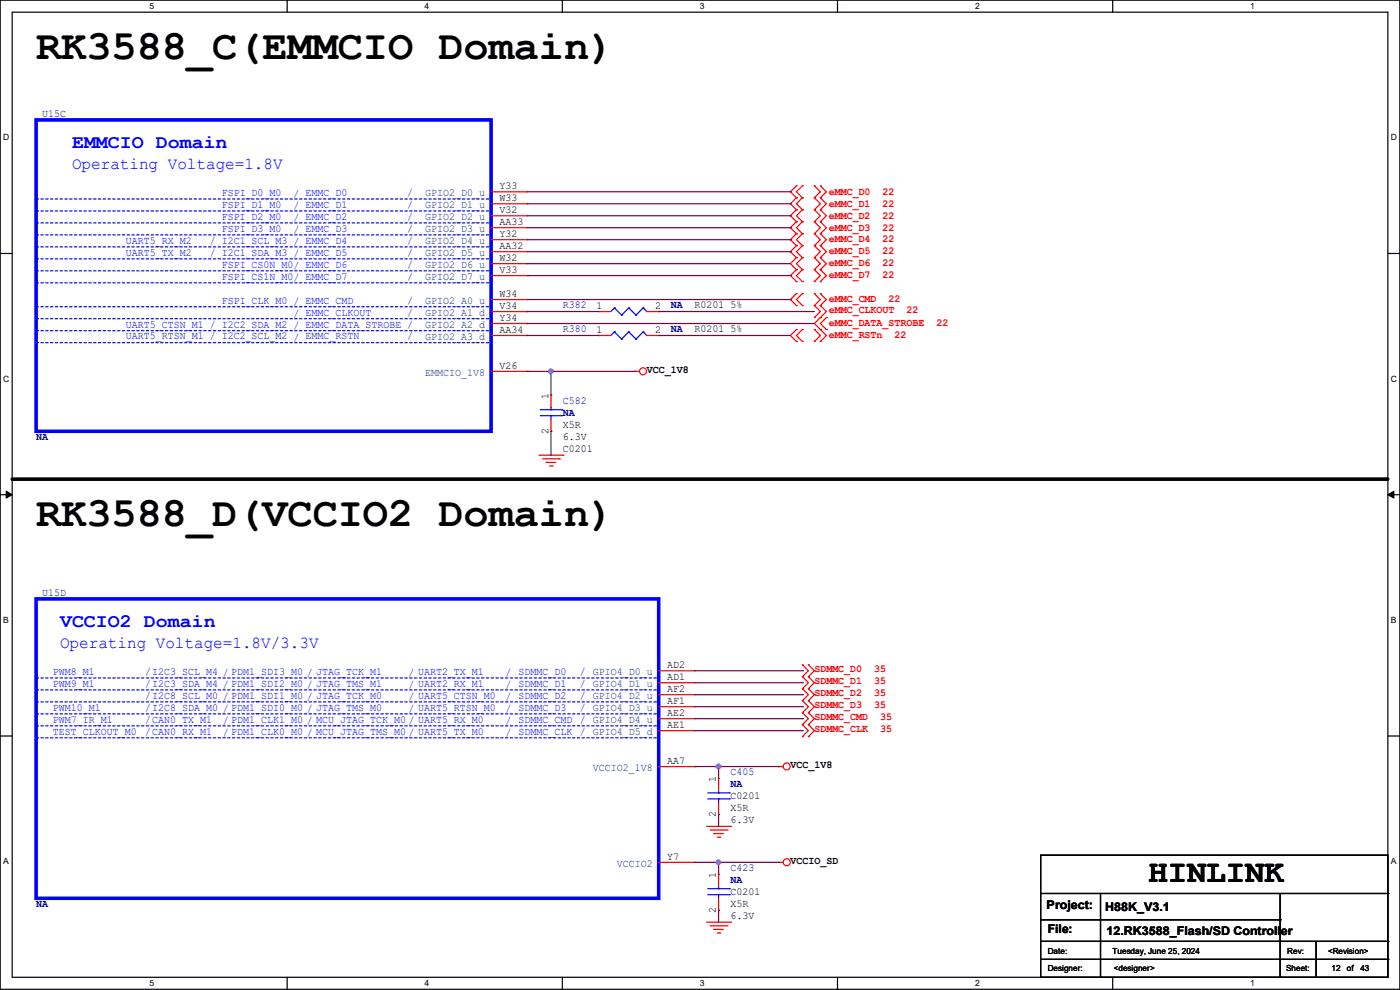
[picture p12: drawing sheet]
<svg xmlns="http://www.w3.org/2000/svg" width="297mm" height="210mm" viewBox="0 0 297 210" stroke-linecap="round" stroke-linejoin="round" font-family="sans-serif">
<g fill="none" stroke="#000" stroke-width=".25">
<path d="M0 0h297v209.8h-297zM2.6 2.6h291.8v204.7h-291.8zM60.9 0v2.6M119.3 0v2.6M177.7 0v2.6M236.1 0v2.6M0 53.8h2.6M294.4 53.8h2.6M0 104.9h2.6M294.4 104.9h2.6M0 156.1h2.6M294.4 156.1h2.6"/>
<path d="M220.8 181.4h73.6v25.9h-73.6zM220.8 189.5h73.6M220.8 195.1h50.8M220.8 199.7h73.6M233.5 189.5v17.8M271.6 195.1h.1M271.6 199.7h.1M271.6 189.5v17.8M279.2 199.7v7.6M294.4 189.5h.1M294.4 199.7h.1M60.9 207.3v2.5"/>
<path d="M119.3 207.3v2.5M177.7 207.3v2.5M220.8 203.5h73.6M233.5 207.3h.1M236.1 207.3v2.5M271.6 207.3h.1M279.2 207.3h.1M294.4 203.5h.1"/>
</g>
<path d="M1.3 104.2l1.3 .7-1.3 .8zM294.4 104.9l1.3-.7v1.5z" fill="#000"/>
<path d="M1.3 104.2l1.3 .7-1.3 .8zM294.4 104.9l1.3-.7v1.5z" fill="none" stroke="#000" stroke-width=".21"/>
<path d="M2.6 101.6h291.6" fill="none" stroke="#000" stroke-width=".76"/>
<circle cx="294.2" cy="101.6" r=".38" fill="#000"/>
<g fill="none" stroke="#f00" stroke-width=".25">
<path d="M169 39.4h.1M169 39.4l-1.3 1.3 1.3 1.3M170.2 39.4h.1M170.2 39.4l-1.2 1.3 1.2 1.3M172.8 39.4h.1M172.8 39.4l1.2 1.3-1.2 1.3M174 39.4h.1M174 39.4l1.3 1.3-1.3 1.3M104.2 45.8h7.6M104.2 58.5h7.6M104.2 55.9h7.6M104.2 43.2h7.6"/>
<path d="M104.2 50.8h7.6M104.2 40.7h7.6M104.2 53.4h7.6M104.2 48.3h7.6M111.8 45.8h.1M111.8 58.5h.1M111.8 55.9h.1M111.8 43.2h.1M111.8 50.8h.1M111.8 40.7h.1M111.8 53.4h.1M111.8 48.3h.1"/>
<path d="M169 57.2h.1M169 59.7h.1M169 42h.1M169 44.5h.1M169 47h.1M169 49.6h.1M169 52.1h.1M169 54.7h.1M169 57.2l-1.3 1.3 1.3 1.2M169 47l-1.3 1.3 1.3 1.3M169 42l-1.3 1.2 1.3 1.3M169 49.6l-1.3 1.2 1.3 1.3"/>
<path d="M169 44.5l-1.3 1.3 1.3 1.2M169 52.1l-1.3 1.3 1.3 1.3M169 54.7l-1.3 1.2 1.3 1.3M170.2 59.7h.1M170.2 57.2h.1M170.2 42h.1M170.2 44.5h.1M170.2 47h.1M170.2 49.6h.1M170.2 52.1h.1M170.2 54.7h.1M170.2 57.2l-1.2 1.3 1.2 1.2"/>
<path d="M170.2 52.1l-1.2 1.3 1.2 1.3M170.2 44.5l-1.2 1.3 1.2 1.2M170.2 42l-1.2 1.2 1.2 1.3M170.2 47l-1.2 1.3 1.2 1.3M170.2 49.6l-1.2 1.2 1.2 1.3M170.2 54.7l-1.2 1.2 1.2 1.3M172.8 59.7h.1M172.8 57.2h.1M172.8 42h.1M172.8 44.5h.1M172.8 47h.1M172.8 49.6h.1"/>
<path d="M172.8 52.1h.1M172.8 54.7h.1M172.8 52.1l1.2 1.3-1.2 1.3M172.8 57.2l1.2 1.3-1.2 1.2M172.8 44.5l1.2 1.3-1.2 1.2M172.8 47l1.2 1.3-1.2 1.3M172.8 42l1.2 1.2-1.2 1.3M172.8 49.6l1.2 1.2-1.2 1.3M172.8 54.7l1.2 1.2-1.2 1.3M174 59.7h.1M174 57.2h.1M174 42h.1"/>
<path d="M174 44.5h.1M174 47h.1M174 49.6h.1M174 52.1h.1M174 54.7h.1M174 49.6l1.3 1.2-1.3 1.3M174 57.2l1.3 1.3-1.3 1.2M174 47l1.3 1.3-1.3 1.3M174 42l1.3 1.2-1.3 1.3M174 52.1l1.3 1.3-1.3 1.3M174 44.5l1.3 1.3-1.3 1.2M174 54.7l1.3 1.2-1.3 1.3"/>
<path d="M104.2 78.8h7.6M104.2 66.1h7.6M104.2 63.5h7.6M104.2 68.6h7.6M104.2 71.2h7.6M111.8 78.8h.1M111.8 66.1h.1M111.8 63.5h.1M111.8 68.6h.1M111.8 71.2h.1M127 66.1h.1M127 71.2h.1"/>
<path d="M127 66.1h2.6M127 71.2h2.6M134.7 78.8h.1M134.7 78.8h1M137.2 66.1h2.5M137.2 71.2h2.5M139.7 66.1h.1M139.7 71.2h.1M169 69.9h.1M169 72.4h.1M169 62.3h.1M169 64.8h.1"/>
<path d="M169 69.9l-1.3 1.3 1.3 1.2M169 62.3l-1.3 1.2 1.3 1.3M170.2 72.4h.1M170.2 69.9h.1M170.2 64.8h.1M170.2 62.3h.1M170.2 62.3l-1.2 1.2 1.2 1.3M170.2 69.9l-1.2 1.3 1.2 1.2M172.8 72.4h.1M172.8 69.9h.1M172.8 67.4h.1M172.8 64.8h.1"/>
<path d="M172.8 62.3h.1M172.8 62.3l1.2 1.2-1.2 1.3M172.8 64.8l1.2 1.3-1.2 1.3M172.8 69.9l1.2 1.3-1.2 1.2M174 72.4h.1M174 69.9h.1M174 67.4h.1M174 64.8h.1M174 62.3h.1M174 64.8l1.3 1.3-2.5 2.5 2.5 2.6-1.3 1.2M174 62.3l1.3 1.2-1.3 1.3M175.3 69.9h.1"/>
<path d="M175.3 67.4h.1M175.3 67.4l-1.3 1.2 1.3 1.3M114.3 96.6h5.1M115.1 97.3h3.6M115.9 98.1h.1M115.9 98.1h2M116.6 98.8h.5M116.9 83.9h.1M116.9 91.5h.1M116.9 83.9v2.5M116.9 88.9v2.6M117.1 98.8h.1"/>
<path d="M118.7 97.3h.1M119.4 96.6h.1M139.7 147.4h7.7M139.7 149.9h7.7M139.7 152.4h7.7M139.7 155h7.7M139.7 142.3h7.7M139.7 144.8h7.7M147.4 147.4h.1M147.4 149.9h.1M147.4 152.4h.1M147.4 155h.1"/>
<path d="M147.4 142.3h.1M147.4 144.8h.1M170.2 143.6h.1M170.2 141h.1M170.2 148.6h.1M170.2 146.1h.1M170.2 151.2h.1M170.2 156.3h.1M170.2 153.7h.1M170.2 141l1.3 1.3-1.3 1.3M170.2 146.1l1.3 1.3-1.3 1.2M170.2 148.6l1.3 1.3-1.3 1.3"/>
<path d="M170.2 153.7l1.3 1.3-1.3 1.3M170.2 151.2l1.3 1.2-1.3 1.3M170.2 143.6l1.3 1.2-1.3 1.3M171.5 143.6h.1M171.5 141h.1M171.5 148.6h.1M171.5 146.1h.1M171.5 151.2h.1M171.5 156.3h.1M171.5 153.7h.1M171.5 141l1.3 1.3-1.3 1.3M171.5 146.1l1.3 1.3-1.3 1.2"/>
<path d="M171.5 148.6l1.3 1.3-1.3 1.3M171.5 153.7l1.3 1.3-1.3 1.3M171.5 151.2l1.3 1.2-1.3 1.3M171.5 143.6l1.3 1.2-1.3 1.3M139.7 162.6h7.7M147.4 162.6h.1M149.9 175.3h5.1M150.7 176.1h3.5M151.4 176.8h.1M151.4 176.8h2.1M152.2 177.6h.5M152.4 165.1h.1"/>
<path d="M152.4 172.8h.1M152.4 165.1v2.6M152.4 170.2v2.6M152.7 177.6h.1M154.2 176.1h.1M155 175.3h.1M165.1 162.6h.1M165.1 162.6h1.1M139.7 182.9h7.7M147.4 182.9h.1M149.9 195.6h5.1M150.7 196.4h3.5"/>
<path d="M151.4 197.1h.1M151.4 197.1h2.1M152.2 197.9h.5M152.4 185.5h.1M152.4 193.1h.1M152.4 185.5v2.5M152.4 190.5v2.6M152.7 197.9h.1M154.2 196.4h.1M155 195.6h.1M165.1 182.9h.1M165.1 182.9h1.1"/>
<circle cx="136.4" cy="78.8" r=".74"/>
<circle cx="166.9" cy="162.6" r=".74"/>
<circle cx="166.9" cy="182.9" r=".74"/>
</g>
<g fill="none" stroke="#00f" stroke-width=".25">
<path d="M130.3 65.3h.1M130.3 70.4h.1M130.3 65.3l-.7 .8M130.3 65.3l1.6 1.5M130.3 70.4l-.7 .8M130.3 70.4l1.6 1.5M131.9 66.8h.1M131.9 71.9h.1M133.4 65.3h.1M133.4 70.4h.1M133.4 65.3l-1.5 1.5M133.4 65.3l1.5 1.5"/>
<path d="M133.4 70.4l-1.5 1.5M133.4 70.4l1.5 1.5M134.9 66.8h.1M134.9 71.9h.1M136.4 65.3h.1M136.4 70.4h.1M136.4 65.3l-1.5 1.5M136.4 65.3l.8 .8M136.4 70.4l-1.5 1.5M136.4 70.4l.8 .8M137.2 66.1h.1M137.2 71.2h.1"/>
<path d="M114.6 88.2h4.6M114.6 86.9h4.6M116.9 86.9h.1M116.9 88.2h.1M116.9 86.4v.5M116.9 88.2v.7M119.2 88.2h.1M119.2 86.9h.1M150.2 169.5h4.5M150.2 168.2h4.5M152.4 168.2h.1M152.4 169.5h.1"/>
<path d="M152.4 167.7v.5M152.4 169.5v.7M154.7 169.5h.1M154.7 168.2h.1M150.2 189.8h4.5M150.2 188.5h4.5M152.4 188.5h.1M152.4 189.8h.1M152.4 188v.5M152.4 189.8v.7M154.7 189.8h.1M154.7 188.5h.1"/>
</g>
<path d="M7.7 25.4h96.5v66.1h-96.5zM7.7 127h132v63.5h-132z" fill="none" stroke="#00f" stroke-width=".76"/>
<g fill="none" stroke="#00f" stroke-width=".25" stroke-dasharray=".5 .5">
<path d="M7.7 60h96.5M7.7 47.3h96.5M7.7 44.7h96.5M7.7 57.4h96.5M7.7 54.9h96.5M7.7 52.4h96.5M7.7 42.2h96.5M7.7 49.8h96.5M104.2 60h.1M104.2 47.3h.1M104.2 44.7h.1M104.2 57.4h.1"/>
<path d="M104.2 54.9h.1M104.2 52.4h.1M104.2 42.2h.1M104.2 49.8h.1M7.7 65.1h96.5M7.7 72.7h96.5M7.7 67.6h96.5M7.7 70.1h96.5M104.2 65.1h.1M104.2 72.7h.1M104.2 67.6h.1M104.2 70.1h.1"/>
<path d="M7.7 151.4h131.8M7.7 154h131.8M7.7 148.9h131.8M7.7 146.3h131.8M7.7 156.5h131.8M7.7 143.8h131.8M139.5 151.4h.1M139.5 154h.1M139.5 148.9h.1M139.5 146.3h.1M139.5 156.5h.1M139.5 143.8h.1"/>
</g>
<path d="M147.4 162.6h.1M147.4 162.6h17.7M152.4 172.8h.1M152.4 172.8v2.5M165.1 162.6h.1M152.4 193.1h.1M152.4 182.9h.1M152.4 182.9h12.7M152.4 182.9v2.6M152.4 193.1v2.5M165.1 182.9h.1" fill="none" stroke="#7f003f" stroke-width=".25"/>
<circle cx="152.4" cy="162.6" r=".49" fill="#f0f"/>
<circle cx="152.4" cy="162.6" r=".49" fill="none" stroke="#f0f" stroke-width=".25"/>
<path d="M152.4 162.6h.1M152.4 162.6v2.5M147.4 182.9h.1M147.4 182.9h5" fill="none" stroke="#7f003f" stroke-width=".25"/>
<circle cx="152.4" cy="182.9" r=".49" fill="#f0f"/>
<circle cx="152.4" cy="182.9" r=".49" fill="none" stroke="#f0f" stroke-width=".25"/>
<g fill="none" stroke="#7f003f" stroke-width=".25">
<path d="M111.8 40.7h55.9M111.8 43.2h55.9M111.8 45.8h55.9M111.8 48.3h55.9M167.7 40.7h.1M167.7 43.2h.1M167.7 45.8h.1M167.7 48.3h.1M111.8 68.6h.1M111.8 66.1h.1M111.8 78.8h.1M111.8 63.5h55.9"/>
<path d="M111.8 68.6h61M111.8 66.1h15.2M111.8 78.8h5.1M139.7 66.1h.1M139.7 66.1h33.1M167.7 63.5h.1M147.4 142.3h22.8M147.4 144.8h22.8M147.4 147.4h22.8M147.4 149.9h22.8M170.2 142.3h.1M170.2 144.8h.1"/>
<path d="M170.2 147.4h.1M170.2 149.9h.1"/>
</g>
<circle cx="116.9" cy="78.8" r=".49" fill="#f0f"/>
<circle cx="116.9" cy="78.8" r=".49" fill="none" stroke="#f0f" stroke-width=".25"/>
<g fill="none" stroke="#7f003f" stroke-width=".25">
<path d="M111.8 55.9h.1M111.8 55.9h55.9M111.8 50.8h55.9M111.8 53.4h55.9M111.8 58.5h55.9M167.7 50.8h.1M167.7 53.4h.1M167.7 58.5h.1M111.8 71.2h.1M111.8 71.2h15.2M116.9 78.8h.1M116.9 78.8h17.8"/>
<path d="M116.9 78.8v5.1M134.7 78.8h.1M139.7 71.2h.1M139.7 71.2h28M116.9 91.5h.1M116.9 91.5v5.1M147.4 155h22.8M147.4 152.4h22.8M170.2 155h.1M170.2 152.4h.1"/>
</g>
<circle cx="152.4" cy="162.6" r=".49" fill="#f0f"/>
<circle cx="152.4" cy="162.6" r=".49" fill="none" stroke="#f0f" stroke-width=".25"/>
<circle cx="152.4" cy="182.9" r=".49" fill="#f0f"/>
<circle cx="152.4" cy="182.9" r=".49" fill="none" stroke="#f0f" stroke-width=".25"/>
<circle cx="116.9" cy="78.8" r=".49" fill="#f0f"/>
<circle cx="116.9" cy="78.8" r=".49" fill="none" stroke="#f0f" stroke-width=".25"/>
<g font-size="8.9">
<text x="7.7" y="12.5">RK3588_C(EMMCIO Domain)</text>
<text x="7.7" y="111.6">RK3588_D(VCCIO2 Domain)</text>
</g>
<text font-size="6.9" x="243.6" y="187.1">HINLINK</text>
<g font-size="4.1" fill="#00f">
<text x="15.3" y="31.4">EMMCIO Domain</text>
<text x="12.7" y="133">VCCIO2 Domain</text>
</g>
<g font-size="3.6" fill="#00f">
<text x="15.3" y="35.9">Operating Voltage=1.8V</text>
<text x="12.7" y="137.5">Operating Voltage=1.8V/3.3V</text>
</g>
<g font-size="2.5">
<text x="222" y="192.9">Project:</text>
<text x="222.3" y="198">File:</text>
<text x="234.5" y="193.2">H88K_V3.1</text>
<text x="234.7" y="198.2">12.RK3588_Flash/SD Controller</text>
</g>
<g font-size="2.3" fill="#00007f">
<text x="8.9" y="24.8">U15C</text>
<text x="119.4" y="65.4">R382</text>
<text x="142.3" y="65.4">NA</text>
<text x="119.4" y="70.5">R380</text>
<text x="142.3" y="70.5">NA</text>
<text x="119.4" y="85.7">C582</text>
<text x="119.4" y="88.3">NA</text>
<text x="7.7" y="93.3">NA</text>
<text x="8.9" y="126.4">U15D</text>
<text x="155" y="164.5">C405</text>
<text x="155" y="167">NA</text>
<text x="155" y="184.8">C423</text>
<text x="155" y="187.3">NA</text>
<text x="7.7" y="192.4">NA</text>
</g>
<g font-size="2.3" fill="#00f">
<text x="47" y="41.5">FSPI_D0_M0</text>
<text x="62.3" y="41.8">/ EMMC_D0</text>
<text x="86.4" y="41.5">/</text>
<text x="47" y="46.6">FSPI_D2_M0</text>
<text x="47" y="44.1">FSPI_D1_M0</text>
<text x="62.3" y="44.3">/ EMMC_D1</text>
<text x="62.3" y="46.9">/ EMMC_D2</text>
<text x="86.4" y="46.6">/</text>
<text x="86.4" y="44.1">/</text>
<text x="26.7" y="51.7">UART5_RX_M2</text>
<text x="44.5" y="51.7">/ I2C1_SCL_M3 / EMMC_D4</text>
<text x="47" y="49.2">FSPI_D3_M0</text>
<text x="62.3" y="49.4">/ EMMC_D3</text>
<text x="86.4" y="51.7">/</text>
<text x="86.4" y="49.2">/</text>
<text x="26.7" y="54.2">UART5_TX_M2</text>
<text x="44.5" y="54.2">/ I2C1_SDA_M3 / EMMC_D5</text>
<text x="47" y="56.8">FSPI_CS0N_M0/ EMMC_D6</text>
<text x="47" y="59.3">FSPI_CS1N_M0/ EMMC_D7</text>
<text x="86.4" y="54.2">/</text>
<text x="86.4" y="59.3">/</text>
<text x="86.4" y="56.8">/</text>
<text x="47" y="64.4">FSPI_CLK_M0 / EMMC_CMD</text>
<text x="86.4" y="64.4">/</text>
<text x="26.7" y="69.5">UART5_CTSN_M1 / I2C2_SDA_M2 / EMMC_DATA_STROBE /</text>
<text x="62.3" y="67.2">/ EMMC_CLKOUT</text>
<text x="86.4" y="66.9">/</text>
<text x="26.7" y="72">UART5_RTSN_M1 / I2C2_SCL_M2 / EMMC_RSTN</text>
<text x="86.4" y="72">/</text>
<text x="11.2" y="143.1">PWM8_M1</text>
<text x="30.8" y="143.1">/I2C3_SCL_M4 / PDM1_SDI3_M0 / JTAG_TCK_M1</text>
<text x="86.7" y="143.4">/ UART2_TX_M1</text>
<text x="107.2" y="143.4">/ SDMMC_D0</text>
<text x="123" y="143.1">/ GPIO4_D0_u</text>
<text x="11.2" y="145.7">PWM9_M1</text>
<text x="30.8" y="148.2">/I2C8_SCL_M0 / PDM1_SDI1_M0 / JTAG_TCK_M0</text>
<text x="30.8" y="145.7">/I2C3_SDA_M4 / PDM1_SDI2_M0 / JTAG_TMS_M1</text>
<text x="86.7" y="148.5">/ UART5_CTSN_M0</text>
<text x="86.7" y="145.9">/ UART2_RX_M1</text>
<text x="107.2" y="145.9">/ SDMMC_D1</text>
<text x="107.2" y="148.5">/ SDMMC_D2</text>
<text x="123" y="145.7">/ GPIO4_D1_u</text>
<text x="123" y="148.2">/ GPIO4_D2_u</text>
<text x="11.2" y="153.3">PWM7_IR_M1</text>
<text x="11.2" y="150.8">PWM10_M1</text>
<text x="11.2" y="155.8">TEST_CLKOUT_M0</text>
<text x="30.8" y="153.3">/CAN0_TX_M1</text>
<text x="30.8" y="155.8">/CAN0_RX_M1</text>
<text x="30.8" y="150.8">/I2C8_SDA_M0 / PDM1_SDI0_M0 / JTAG_TMS_M0</text>
<text x="47.3" y="153.5">/ PDM1_CLK1_M0 / MCU_JTAG_TCK_M0 / UART5_RX_M0</text>
<text x="86.7" y="151">/ UART5_RTSN_M0</text>
<text x="107.2" y="153.5">/ SDMMC_CMD / GPIO4_D4_u</text>
<text x="107.2" y="151">/ SDMMC_D3</text>
<text x="123" y="150.8">/ GPIO4_D3_u</text>
<text x="47.3" y="156.1">/ PDM1_CLK0_M0 / MCU_JTAG_TMS_M0 / UART5_TX_M0</text>
<text x="107.2" y="156.1">/ SDMMC_CLK / GPIO4_D5_d</text>
</g>
<g font-size="2.3" fill="#003f7f">
<text x="90.2" y="41.6">GPIO2_D0_u</text>
<text x="90.2" y="46.7">GPIO2_D2_u</text>
<text x="90.2" y="44.2">GPIO2_D1_u</text>
<text x="90.2" y="51.8">GPIO2_D4_u</text>
<text x="90.2" y="49.2">GPIO2_D3_u</text>
<text x="90.2" y="59.4">GPIO2_D7_u</text>
<text x="90.2" y="56.9">GPIO2_D6_u</text>
<text x="90.2" y="54.3">GPIO2_D5_u</text>
<text x="90.2" y="64.5">GPIO2_A0_u</text>
<text x="90.2" y="67">GPIO2_A1_d</text>
<text x="90.2" y="69.6">GPIO2_A2_d</text>
<text x="90.2" y="72.1">GPIO2_A3_d</text>
<text x="90.2" y="79.7">EMMCIO_1V8</text>
<text x="125.8" y="163.5">VCCIO2_1V8</text>
<text x="130.9" y="183.9">VCCIO2</text>
</g>
<g font-size="2.3">
<text x="106" y="40.1">Y33</text>
<text x="106" y="45.2">V32</text>
<text x="106" y="42.7">W33</text>
<text x="106" y="47.8">AA33</text>
<text x="106" y="50.3">Y32</text>
<text x="106" y="52.8">AA32</text>
<text x="106" y="57.9">V33</text>
<text x="106" y="55.4">W32</text>
<text x="106" y="65.5">V34</text>
<text x="106" y="63">W34</text>
<text x="126.5" y="65.5">1</text>
<text x="139" y="65.5">2</text>
<text x="147.4" y="65.4">R0201 5%</text>
<text x="106" y="68.1">Y34</text>
<text x="106" y="70.6">AA34</text>
<text x="126.5" y="70.6">1</text>
<text x="139" y="70.6">2</text>
<text x="147.4" y="70.5">R0201 5%</text>
<text x="106" y="78.2">V26</text>
<text x="137.2" y="79.1">VCC_1V8</text>
<text x="116.3" y="84.6" transform="rotate(-90 116.3 84.6)">1</text>
<text x="116.3" y="92" transform="rotate(-90 116.3 92)">2</text>
<text x="119.4" y="95.9">C0201</text>
<text x="119.4" y="90.8">X5R</text>
<text x="119.4" y="93.3">6.3V</text>
<text x="141.5" y="141.7">AD2</text>
<text x="141.5" y="146.8">AF2</text>
<text x="141.5" y="149.4">AF1</text>
<text x="141.5" y="144.3">AD1</text>
<text x="141.5" y="151.9">AE2</text>
<text x="141.5" y="154.4">AE1</text>
<text x="141.5" y="162.1">AA7</text>
<text x="151.9" y="165.9" transform="rotate(-90 151.9 165.9)">1</text>
<text x="167.7" y="162.9">VCC_1V8</text>
<text x="151.9" y="173.3" transform="rotate(-90 151.9 173.3)">2</text>
<text x="155" y="169.5">C0201</text>
<text x="155" y="172.1">X5R</text>
<text x="155" y="174.6">6.3V</text>
<text x="141.5" y="182.4">Y7</text>
<text x="167.7" y="183.3">VCCIO_SD</text>
<text x="151.9" y="186.2" transform="rotate(-90 151.9 186.2)">1</text>
<text x="155" y="189.9">C0201</text>
<text x="151.9" y="193.6" transform="rotate(-90 151.9 193.6)">2</text>
<text x="155" y="192.4">X5R</text>
<text x="155" y="194.9">6.3V</text>
</g>
<g font-size="2.3" fill="#f00">
<text x="175.8" y="41.3">eMMC_D0</text>
<text x="187.2" y="41.3">22</text>
<text x="175.8" y="43.8">eMMC_D1</text>
<text x="175.8" y="46.4">eMMC_D2</text>
<text x="187.2" y="43.8">22</text>
<text x="187.2" y="46.4">22</text>
<text x="175.8" y="48.9">eMMC_D3</text>
<text x="175.8" y="51.4">eMMC_D4</text>
<text x="175.8" y="54">eMMC_D5</text>
<text x="187.2" y="48.9">22</text>
<text x="187.2" y="51.4">22</text>
<text x="187.2" y="54">22</text>
<text x="175.8" y="59.1">eMMC_D7</text>
<text x="175.8" y="56.5">eMMC_D6</text>
<text x="187.2" y="59.1">22</text>
<text x="187.2" y="56.5">22</text>
<text x="175.8" y="64.1">eMMC_CMD</text>
<text x="188.5" y="64.1">22</text>
<text x="175.8" y="71.8">eMMC_RSTn</text>
<text x="175.8" y="69.2">eMMC_DATA_STROBE</text>
<text x="175.8" y="66.4">eMMC_CLKOUT</text>
<text x="189.8" y="71.8">22</text>
<text x="192.3" y="66.4">22</text>
<text x="198.7" y="69.2">22</text>
<text x="172.8" y="142.6">SDMMC_D0</text>
<text x="185.5" y="142.6">35</text>
<text x="172.8" y="147.7">SDMMC_D2</text>
<text x="172.8" y="145.2">SDMMC_D1</text>
<text x="185.5" y="147.7">35</text>
<text x="185.5" y="145.2">35</text>
<text x="172.8" y="150.2">SDMMC_D3</text>
<text x="172.8" y="155.3">SDMMC_CLK</text>
<text x="172.8" y="152.8">SDMMC_CMD</text>
<text x="185.5" y="150.2">35</text>
<text x="186.7" y="155.3">35</text>
<text x="186.7" y="152.8">35</text>
</g>
<g font-size="1.8">
<text x="31.7" y="1.9">5</text>
<text x="90.1" y="1.9">4</text>
<text x="148.5" y="1.9">3</text>
<text x="206.8" y="1.9">2</text>
<text x="265.2" y="1.9">1</text>
<text x=".7" y="29.8">D</text>
<text x="295.1" y="29.8">D</text>
<text x=".7" y="80.9">C</text>
<text x="295.1" y="80.9">C</text>
<text x=".7" y="132.1">B</text>
<text x="295.1" y="132.1">B</text>
<text x=".7" y="183.3">A</text>
<text x="295.1" y="183.3">A</text>
<text x="222.3" y="202.3">Date:</text>
<text x="236" y="202.3">Tuesday, June 25, 2024</text>
<text x="273.1" y="202.3">Rev:</text>
<text x="281.7" y="202.3">&lt;Revision&gt;</text>
<text x="31.7" y="209.2">5</text>
<text x="90.1" y="209.2">4</text>
<text x="148.5" y="209.2">3</text>
<text x="206.8" y="209.2">2</text>
<text x="222.3" y="205.9">Designer:</text>
<text x="236.3" y="205.9">&lt;designer&gt;</text>
<text x="265.2" y="209.2">1</text>
<text x="272.8" y="205.9">Sheet:</text>
<text x="282.5" y="205.9">12</text>
<text x="285.8" y="205.9">of</text>
<text x="288.6" y="205.9">43</text>
</g>
</svg>
